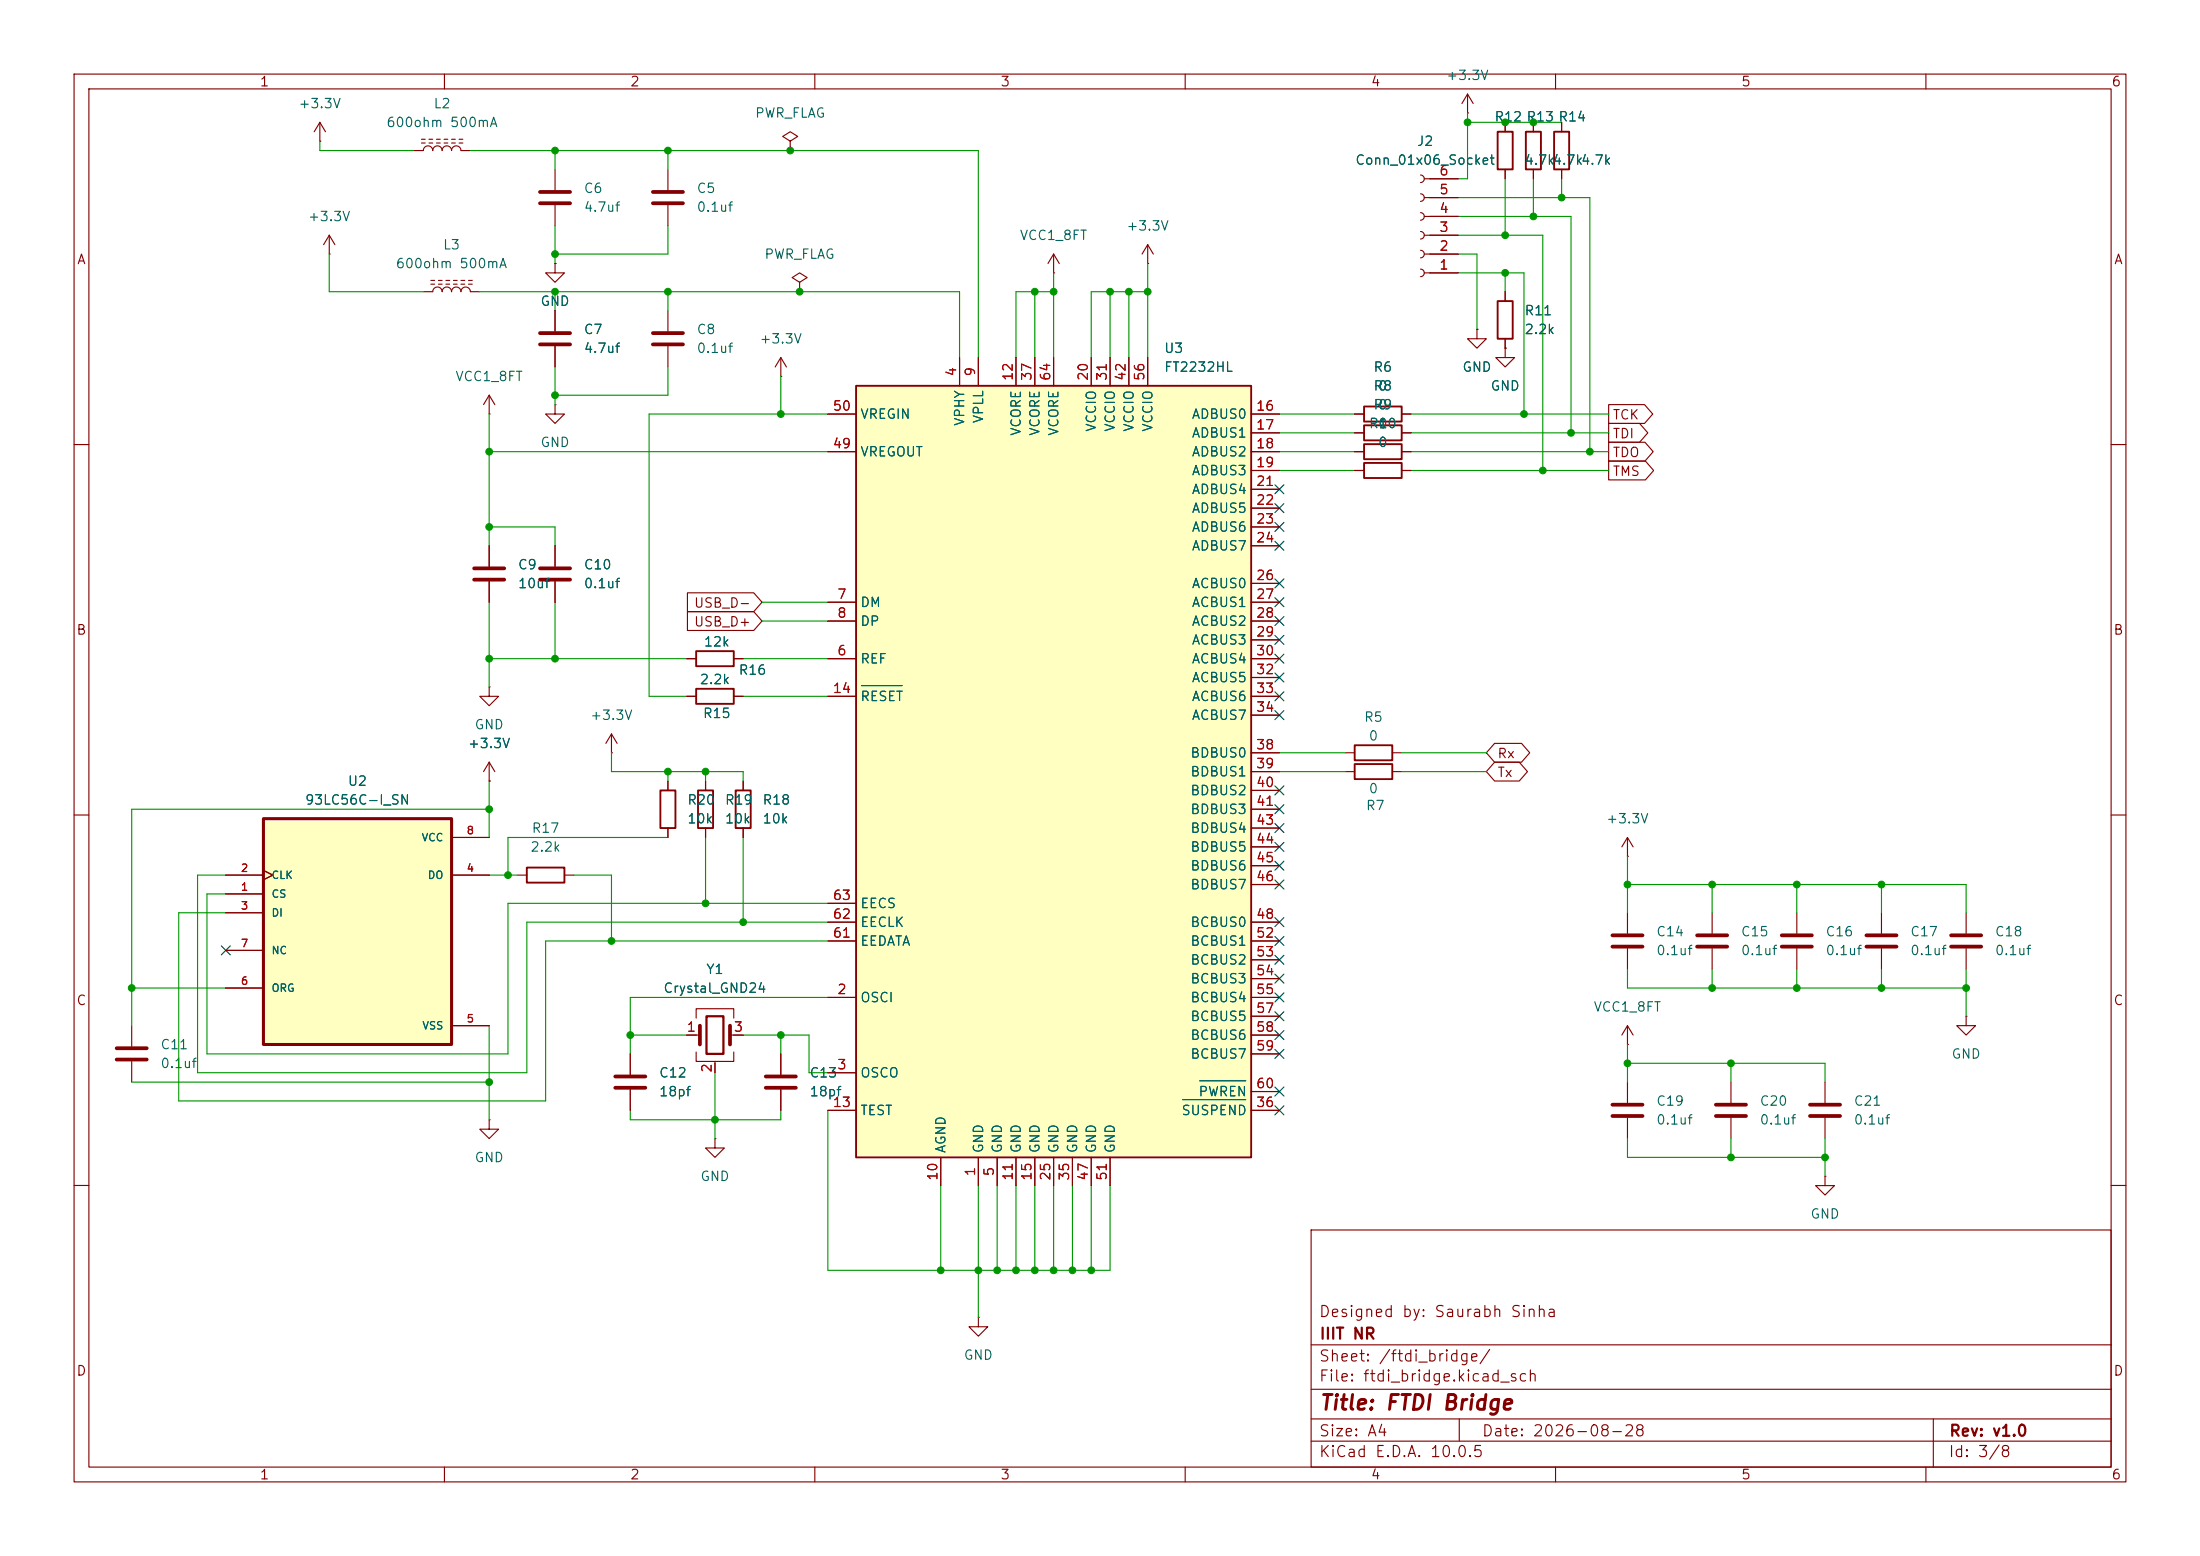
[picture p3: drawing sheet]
<svg xmlns="http://www.w3.org/2000/svg" width="297mm" height="210mm" viewBox="0 0 297 210" stroke-linecap="round" stroke-linejoin="round" font-family="sans-serif">
<g fill="none" stroke="#840000" stroke-width=".15">
<path d="M10 10h277v190h-277zM12 12h273v186h-273zM60 10v2M106.7 19.1l1-.7-1-.6-1 .6 1 .7v1.2M110 10v2M160 10v2M210 10v2M260 10v2M106.7 20.3h.1M107.9 38.1l1.1-.6-1.1-.7-1 .7 1 .6v1.3M107.9 39.4h.1M142.2 36.8h.1"/>
<path d="M142.2 34.3l-.7 1.3M142.2 34.3l.8 1.3M142.2 34.3v2.5M154.9 35.6h.1M154.9 33l-.7 1.3M154.9 33l.8 1.3M154.9 33v2.6M66 55.9h.1M66 53.3v2.6M66 53.3l-.7 1.3M66 53.3l.8 1.3M74.9 41.9v2.8"/>
<path d="M74.9 46.7v2.8M90.2 41.9v2.8M90.2 46.7v2.8M105.4 50.8h.1M105.4 48.3l-.8 1.2M105.4 48.3l.8 1.2M105.4 48.3v2.5M10 60h2M285 60h2M66 92.7v1.3h1.3l-1.3 1.3-1.2-1.3h1.2M66 92.7h.1M92.7 88.9h1.3"/>
<path d="M99.1 88.9h1.2M10 110h2M66 105.4h.1M66 102.9l-.7 1.2M66 102.9l.8 1.2M66 102.9v2.5M285 110h2M17.8 138.4v2.8M92.7 139.7h1.8M94 137.4v-1.3h5.1v1.3M98.6 139.7h1.7M17.8 143.3v2.8"/>
<path d="M94 142v1.3h5.1v-1.3M96.5 143.3v1.5M10 160h2M132.1 177.8v1.3h1.2l-1.2 1.2-1.3-1.2h1.3M132.1 177.8h.1M177 166h108v32h-108zM285 160h2M60 198v2M110 198v2M160 198v2M177 194.5h108M177 191.5h108"/>
<path d="M177 187.5h108M177 181.5h108M197 191.5v3M210 198v2M260 198v2M261 191.5v6.5"/>
</g>
<path d="M94 87.9h5.1v2h-5.1z" fill="none" stroke="#840000" stroke-width=".25"/>
<path d="M72.9 45h4.1M72.9 46.5h4.1M88.1 45h4.1M88.1 46.5h4.1M94.5 138.4v2.6M98.6 138.4v2.6M15.7 141.5h4.1M15.7 143h4.1" fill="none" stroke="#840000" stroke-width=".51"/>
<path d="M95.4 137.2h2.3v5h-2.3z" fill="none" stroke="#840000" stroke-width=".3"/>
<path d="M35.6 110.5h25.4v30.5h-25.4z" fill="#ffffc2"/>
<path d="M35.6 110.5h25.4v30.5h-25.4z" fill="none" stroke="#840000" stroke-width=".41"/>
<g fill="none" stroke="#840000" stroke-width=".15">
<path d="M66 73.7v2.8M66 78.5v2.8M74.9 73.7v2.8M74.9 78.5v2.8M82.5 99.1l-.7 1.2M82.5 99.1l.8 1.2M82.5 99.1v2.5M92.7 94h1.3M99.1 94h1.2M30.5 118.1h5.1M35.6 117.5l1.2 .6-1.2 .6M61 118.1h5"/>
<path d="M61 113h5M69.8 118.1h1.3M76.2 118.1h1.3M82.5 101.6h.1M90.2 105.4v1.3M90.2 111.8v1.2M30.5 120.7h5.1M30.5 123.2h5.1M30.5 133.4h5.1M30.5 128.3h5.1M61 138.4h5M66 151.1v1.3h1.3l-1.3 1.3-1.2-1.3h1.2"/>
<path d="M66 151.1h.1M85.1 142.2v2.8M85.1 147.1v2.8M105.4 142.2v2.8M105.4 147.1v2.8"/>
</g>
<path d="M64 76.7h4.1M64 78.2h4.1M72.9 76.7h4.1M72.9 78.2h4.1M83.1 145.3h4M83.1 146.8h4M103.4 145.3h4M103.4 146.8h4" fill="none" stroke="#840000" stroke-width=".51"/>
<path d="M94 93h5.1v2h-5.1zM71.1 117.1h5.1v2h-5.1zM89.2 106.7h2v5.1h-2z" fill="none" stroke="#840000" stroke-width=".25"/>
<path d="M115.6 52.1h53.3v104.1h-53.3z" fill="#ffffc2"/>
<g fill="none" stroke="#840000" stroke-width=".25">
<path d="M202.2 17.8h2v5.1h-2zM206 17.8h2v5.1h-2zM209.8 17.8h2v5.1h-2zM115.6 52.1h53.3v104.1h-53.3zM184.1 54.9h5.1v2h-5.1zM184.1 57.4h5.1v2h-5.1zM184.1 59.9h5.1v2.1h-5.1zM202.2 40.6h2v5.1h-2zM184.1 62.5h5.1v2h-5.1zM94.2 106.7h2.1v5.1h-2.1zM99.3 106.7h2v5.1h-2zM182.9 103.1h5.1v2.1h-5.1z"/>
<path d="M182.9 100.6h5.1v2h-5.1z"/>
</g>
<g fill="none" stroke="#840000" stroke-width=".15">
<path d="M43.2 19.1h.1M43.2 16.5l-.8 1.3M43.2 16.5l.7 1.3M43.2 16.5v2.6M56.9 19.3h.5M56.9 18.8h.5M57.9 19.3h.5M57.9 18.8h.5M58.9 19.3h.5M58.9 18.8h.5M59.9 19.3h.6M59.9 18.8h.6"/>
<path d="M61 19.3h.5M61 18.8h.5M62 19.3h.5M62 18.8h.5M198.1 15.2h.1M198.1 12.7l-.7 1.3M198.1 12.7l.8 1.3M198.1 12.7v2.5M203.2 16.5v1.3M207 16.5v1.3M210.8 16.5v1.3M44.4 34.3h.1"/>
<path d="M44.4 31.8l-.7 1.2M44.4 31.8l.8 1.2M44.4 31.8v2.5M55.9 20.3h1.2a.64 .64 0 0 1 .7-.6 .64 .64 0 0 1 .6 .6 .64 .64 0 0 1 .7-.6 .64 .64 0 0 1 .6 .6 .64 .64 0 0 1 .6-.6 .64 .64 0 0 1 .7 .6 .64 .64 0 0 1 .6-.6 .64 .64 0 0 1 .6 .6h1.3M57.1 39.4h1.3a.64 .64 0 0 1 .7-.7 .64 .64 0 0 1 .6 .7 .64 .64 0 0 1 .6-.7 .64 .64 0 0 1 .7 .7 .64 .64 0 0 1 .6-.7 .64 .64 0 0 1 .6 .7 .64 .64 0 0 1 .7-.7 .64 .64 0 0 1 .6 .7h1.3M58.2 38.4h.5M58.2 37.8h.5M59.2 38.4h.5M59.2 37.8h.5M60.2 38.4h.5M60.2 37.8h.5M61.2 38.4h.5"/>
<path d="M61.2 37.8h.5M62.2 38.4h.5M62.2 37.8h.5M63.2 38.4h.6M63.2 37.8h.6M74.9 35.6v1.2h1.3l-1.3 1.3-1.2-1.3h1.2M74.9 35.6h.1M74.9 22.9v2.8M74.9 27.7v2.8M90.2 22.9v2.8M90.2 27.7v2.8M191.8 36.3a.51 .51 0 0 1 .5 .5 .51 .51 0 0 1-.5 .5"/>
<path d="M191.8 33.8a.51 .51 0 0 1 .5 .5 .51 .51 0 0 1-.5 .5M191.8 31.2a.51 .51 0 0 1 .5 .6 .51 .51 0 0 1-.5 .5M191.8 28.7a.51 .51 0 0 1 .5 .5 .51 .51 0 0 1-.5 .5M191.8 26.2a.51 .51 0 0 1 .5 .5 .51 .51 0 0 1-.5 .5M191.8 23.6a.51 .51 0 0 1 .5 .5 .51 .51 0 0 1-.5 .5M192.3 36.8h4.5M192.3 34.3h4.5M192.3 31.8h4.5M192.3 29.2h4.5M192.3 26.7h4.5M192.3 24.1h4.5M203.2 22.9v1.2"/>
<path d="M203.2 39.4v1.2M207 22.9v1.2M210.8 22.9v1.2M74.9 54.6v1.3h1.3l-1.3 1.3-1.2-1.3h1.2M74.9 54.6h.1M74.9 41.9v2.8M74.9 46.7v2.8M111.8 55.9h3.8M129.5 48.3v3.8M132.1 48.3v3.8M137.2 48.3v3.8M139.7 48.3v3.8"/>
<path d="M142.2 48.3v3.8M147.3 48.3v3.8M149.9 48.3v3.8M152.4 48.3v3.8M154.9 48.3v3.8M168.9 55.9h3.8M168.9 58.4h3.8M182.9 55.9h1.2M182.9 58.4h1.2M189.2 55.9h1.3M189.2 58.4h1.3M199.4 44.5v1.2h1.3l-1.3 1.3-1.3-1.3h1.3"/>
<path d="M199.4 44.5h.1M203.2 47v1.3h1.3l-1.3 1.2-1.3-1.2h1.3M203.2 47h.1M203.2 45.7v1.3M217.2 57.1h4.1l1.2 1.3-1.2 1.3h-4.1zM217.2 54.6h4.8l1.1 1.3-1.1 1.3h-4.8zM217.2 59.7h4.9l1.1 1.3-1.1 1.2h-4.9zM66 73.7v2.8M66 78.5v2.8M74.9 73.7v2.8M74.9 78.5v2.8M111.8 61h3.8"/>
<path d="M168.9 61h3.8M168.9 63.5h3.8M168.9 66h3.8M168.9 68.6h3.8M168.9 71.1h3.8M168.9 73.7h3.8M168.9 78.7h3.8M182.9 61h1.2M182.9 63.5h1.2M189.2 61h1.3M189.2 63.5h1.3M217.2 62.2h4.9l1.1 1.3-1.1 1.3h-4.9z"/>
<path d="M92.7 88.9h1.3M92.7 94h1.3M92.8 80h9l1.1 1.3-1.1 1.3h-9zM92.8 82.5h9l1.1 1.3-1.1 1.3h-9zM99.1 88.9h1.2M99.1 94h1.2M111.8 88.9h3.8M111.8 81.3h3.8M111.8 83.8h3.8M111.8 94h3.8M168.9 88.9h3.8M168.9 81.3h3.8"/>
<path d="M168.9 83.8h3.8M168.9 94h3.8M168.9 86.4h3.8M168.9 91.4h3.8M168.9 96.5h3.8M30.5 118.1h5.1M35.6 117.5l1.2 .6-1.2 .6M61 118.1h5M61 113h5M66 105.4h.1M90.2 105.4v1.3M90.2 111.8v1.2"/>
<path d="M95.2 105.4v1.3M95.2 111.8v1.2M100.3 105.4v1.3M100.3 111.8v1.2M168.9 101.6h3.8M168.9 104.1h3.8M168.9 106.7h3.8M168.9 109.2h3.8M168.9 111.8h3.8M168.9 114.3h3.8M168.9 116.8h3.8M168.9 119.4h3.8"/>
<path d="M181.6 101.6h1.3M181.6 104.1h1.3M188 101.6h1.2M188 104.1h1.2M201.8 102.9h3.3l1.1 1.2-1.1 1.3h-3.3l-1.1-1.3zM201.8 100.3h3.6l1.1 1.3-1.1 1.3h-3.6l-1.1-1.3zM219.7 115.6h.1M219.7 113l-.8 1.3M219.7 113l.8 1.3M219.7 113v2.6M30.5 120.7h5.1M30.5 123.2h5.1"/>
<path d="M30.5 133.4h5.1M30.5 128.3h5.1M61 138.4h5M92.7 139.7h1.3M99.1 139.7h1.2M111.8 134.6h3.8M111.8 124.5h3.8M111.8 127h3.8M111.8 121.9h3.8M168.9 134.6h3.8M168.9 124.5h3.8M168.9 127h3.8"/>
<path d="M168.9 129.5h3.8M168.9 132.1h3.8M168.9 137.2h3.8M168.9 139.7h3.8M219.7 123.2v2.8M219.7 128v2.8M219.7 138.4v2.6M219.7 138.4l-.8 1.3M219.7 138.4l.8 1.3M231.1 123.2v2.8M231.1 128v2.8M242.6 123.2v2.8"/>
<path d="M242.6 128v2.8M254 123.2v2.8M254 128v2.8M265.4 137.2v1.2h1.3l-1.3 1.3-1.2-1.3h1.2M265.4 137.2h.1M265.4 123.2v2.8M265.4 128v2.8M85.1 142.2v2.8M85.1 147.1v2.8M96.5 153.7v1.2h1.3l-1.3 1.3-1.3-1.3h1.3M96.5 153.7h.1M96.5 143.5v1.3"/>
<path d="M105.4 142.2v2.8M105.4 147.1v2.8M111.8 144.8h3.8M111.8 149.9h3.8M127 156.2v3.8M132.1 156.2v3.8M134.6 156.2v3.8M137.2 156.2v3.8M139.7 156.2v3.8M142.2 156.2v3.8M144.8 156.2v3.8M147.3 156.2v3.8"/>
<path d="M149.9 156.2v3.8M168.9 149.9h3.8M168.9 142.2h3.8M168.9 147.3h3.8M219.7 141h.1M219.7 146.1v2.7M219.7 150.9v2.8M233.7 146.1v2.7M233.7 150.9v2.8M246.4 158.8v1.2h1.2l-1.2 1.3-1.3-1.3h1.3M246.4 158.8h.1M246.4 146.1v2.7"/>
<path d="M246.4 150.9v2.8"/>
</g>
<path d="M116.3 92.5h5.5M159.7 148.4h8.5M162 145.9h6.2" fill="none" stroke="#006464" stroke-width=".15"/>
<g fill="none" stroke="#840000" stroke-width=".51">
<path d="M72.9 25.9h4.1M72.9 27.4h4.1M88.1 25.9h4.1M88.1 27.4h4.1M217.7 126.2h4M217.7 127.8h4M229.1 126.2h4.1M229.1 127.8h4.1M240.5 126.2h4.1M240.5 127.8h4.1M252 126.2h4M252 127.8h4"/>
<path d="M263.4 126.2h4.1M263.4 127.8h4.1M217.7 149.1h4M217.7 150.6h4M231.6 149.1h4.1M231.6 150.6h4.1M244.3 149.1h4.1M244.3 150.6h4.1"/>
</g>
<g fill="none" stroke="#009600" stroke-width=".15">
<path d="M43.2 19.1v1.2h12.7M198.1 15.2v8.9h-1.3M198.1 16.5h12.7M44.4 34.3v5.1h12.7M63.5 20.3h68.6v28M64.8 39.4h64.7v8.9M74.9 20.3v2.6M74.9 30.5v5.1M74.9 39.4v2.5M90.2 20.3v2.6M90.2 30.5v3.8h-15.3M90.2 39.4v2.5"/>
<path d="M139.7 39.4v8.9M142.2 36.8v11.5M142.2 39.4h-5v8.9M149.9 39.4v8.9M152.4 39.4v8.9M154.9 39.4h-7.6v8.9M154.9 35.6v12.7M196.8 34.3h2.6v10.2M196.8 36.8h8.9v19.1M196.8 31.8h11.5v31.7M196.8 29.2h15.3v29.2M196.8 26.7h17.8v34.3"/>
<path d="M203.2 24.1v7.7M203.2 36.8v2.6M207 24.1v5.1M210.8 24.1v2.6M66 55.9v17.8M74.9 49.5v5.1M90.2 49.5v3.8h-15.3M105.4 50.8v5.1M111.8 55.9h-24.2v38.1h5.1M172.7 58.4h10.2M172.7 55.9h10.2M190.5 58.4h26.7"/>
<path d="M190.5 55.9h26.7M66 71.1h8.9v2.6M66 61h45.8M172.7 63.5h10.2M172.7 61h10.2M190.5 63.5h26.7M190.5 61h26.7M66 88.9h26.7M66 81.3v11.4M74.9 81.3v7.6M100.3 88.9h11.5M100.3 94h11.5"/>
<path d="M102.9 81.3h8.9M102.9 83.8h8.9M30.5 118.1h-3.8v26.7h44.4v-20.3h40.7M66 105.4v7.6M66 118.1h3.8M66 109.2h-48.2v29.2M77.5 118.1h5v8.9M82.5 101.6v2.5h17.8v1.3M90.2 104.1v1.3M90.2 113h-21.6v5.1M95.2 104.1v1.3M95.2 113v8.9"/>
<path d="M100.3 113v11.5M172.7 104.1h8.9M172.7 101.6h8.9M189.2 104.1h11.5M189.2 101.6h11.5M219.7 115.6v7.6M219.7 119.4h45.7v3.8M231.1 119.4v3.8M242.6 119.4v3.8M254 119.4v3.8M17.8 133.4h12.7M30.5 120.7h-2.6v21.5h40.7v-20.3h43.2"/>
<path d="M30.5 123.2h-6.4v25.4h49.6v-21.6h38.1M66 138.4v12.7M85.1 139.7h7.6M100.3 139.7h8.9v5.1h2.6M105.4 139.7v2.5M111.8 134.6h-26.7v7.6M219.7 130.8v2.6h45.7M231.1 130.8v2.6M242.6 130.8v2.6M254 130.8v2.6M265.4 130.8v6.4M17.8 146.1h48.2"/>
<path d="M85.1 149.9v1.2h20.3v-1.2M96.5 144.8v8.9M111.8 149.9v21.6h38.1v-11.5M219.7 143.5h26.7v2.6M219.7 141v5.1M219.7 153.7v2.5h26.7M233.7 143.5v2.6M233.7 153.7v2.5M246.4 153.7v5.1M127 160v11.5M132.1 160v17.8M134.6 160v11.5"/>
<path d="M137.2 160v11.5M139.7 160v11.5M142.2 160v11.5M144.8 160v11.5M147.3 160v11.5"/>
</g>
<g fill="none" stroke="#000084" stroke-width=".15">
<path d="M172.1 78.1l1.2 1.2M172.1 70.5l1.2 1.2M172.1 73.1l1.2 1.2M172.1 68l1.2 1.2M172.1 65.4l1.2 1.2M173.3 78.1l-1.2 1.2M173.3 70.5l-1.2 1.2M173.3 73.1l-1.2 1.2M173.3 68l-1.2 1.2M173.3 65.4l-1.2 1.2M172.1 83.2l1.2 1.2M172.1 80.7l1.2 1.2"/>
<path d="M172.1 88.3l1.2 1.2M172.1 90.8l1.2 1.2M172.1 95.9l1.2 1.2M172.1 93.4l1.2 1.2M172.1 85.8l1.2 1.2M173.3 83.2l-1.2 1.2M173.3 80.7l-1.2 1.2M173.3 88.3l-1.2 1.2M173.3 90.8l-1.2 1.2M173.3 95.9l-1.2 1.2M173.3 93.4l-1.2 1.2M173.3 85.8l-1.2 1.2"/>
<path d="M172.1 111.2l1.2 1.2M172.1 108.6l1.2 1.2M172.1 116.2l1.2 1.2M172.1 106.1l1.2 1.2M172.1 113.7l1.2 1.2M172.1 118.8l1.2 1.2M173.3 111.2l-1.2 1.2M173.3 108.6l-1.2 1.2M173.3 116.2l-1.2 1.2M173.3 106.1l-1.2 1.2M173.3 113.7l-1.2 1.2M173.3 118.8l-1.2 1.2"/>
<path d="M29.9 127.7l1.2 1.2M31.1 127.7l-1.2 1.2M172.1 139.1l1.2 1.2M172.1 136.6l1.2 1.2M172.1 128.9l1.2 1.2M172.1 123.9l1.2 1.2M172.1 126.4l1.2 1.2M172.1 131.5l1.2 1.2M172.1 134l1.2 1.2M173.3 139.1l-1.2 1.2M173.3 136.6l-1.2 1.2M173.3 128.9l-1.2 1.2"/>
<path d="M173.3 123.9l-1.2 1.2M173.3 126.4l-1.2 1.2M173.3 131.5l-1.2 1.2M173.3 134l-1.2 1.2M172.1 141.6l1.2 1.2M172.1 146.7l1.2 1.2M172.1 149.3l1.2 1.2M173.3 141.6l-1.2 1.2M173.3 146.7l-1.2 1.2M173.3 149.3l-1.2 1.2"/>
</g>
<g fill="#009600" stroke="#009600" stroke-width=".14">
<circle cx="17.8" cy="133.4" r=".46"/>
<circle cx="66" cy="146.1" r=".46"/>
<circle cx="105.4" cy="55.9" r=".46"/>
<circle cx="74.9" cy="53.3" r=".46"/>
<circle cx="66" cy="61" r=".46"/>
<circle cx="74.9" cy="88.9" r=".46"/>
<circle cx="66" cy="71.1" r=".46"/>
<circle cx="144.8" cy="171.5" r=".46"/>
<circle cx="139.7" cy="171.5" r=".46"/>
<circle cx="142.2" cy="171.5" r=".46"/>
<circle cx="100.3" cy="124.5" r=".46"/>
<circle cx="105.4" cy="139.7" r=".46"/>
<circle cx="132.1" cy="171.5" r=".46"/>
<circle cx="127" cy="171.5" r=".46"/>
<circle cx="147.3" cy="171.5" r=".46"/>
<circle cx="134.6" cy="171.5" r=".46"/>
<circle cx="137.2" cy="171.5" r=".46"/>
<circle cx="85.1" cy="139.7" r=".46"/>
<circle cx="96.5" cy="151.1" r=".46"/>
<circle cx="66" cy="88.9" r=".46"/>
<circle cx="66" cy="109.2" r=".46"/>
<circle cx="95.2" cy="121.9" r=".46"/>
<circle cx="68.6" cy="118.1" r=".46"/>
<circle cx="82.5" cy="127" r=".46"/>
<circle cx="95.2" cy="104.1" r=".46"/>
<circle cx="90.2" cy="104.1" r=".46"/>
<circle cx="139.7" cy="39.4" r=".46"/>
<circle cx="107.9" cy="39.4" r=".46"/>
<circle cx="142.2" cy="39.4" r=".46"/>
<circle cx="152.4" cy="39.4" r=".46"/>
<circle cx="154.9" cy="39.4" r=".46"/>
<circle cx="90.2" cy="20.3" r=".46"/>
<circle cx="106.7" cy="20.3" r=".46"/>
<circle cx="149.9" cy="39.4" r=".46"/>
<circle cx="74.9" cy="39.4" r=".46"/>
<circle cx="90.2" cy="39.4" r=".46"/>
<circle cx="74.9" cy="34.3" r=".46"/>
<circle cx="74.9" cy="20.3" r=".46"/>
<circle cx="219.7" cy="143.5" r=".46"/>
<circle cx="233.7" cy="143.5" r=".46"/>
<circle cx="231.1" cy="133.4" r=".46"/>
<circle cx="212.1" cy="58.4" r=".46"/>
<circle cx="205.7" cy="55.9" r=".46"/>
<circle cx="208.3" cy="63.5" r=".46"/>
<circle cx="214.6" cy="61" r=".46"/>
<circle cx="203.2" cy="36.8" r=".46"/>
<circle cx="231.1" cy="119.4" r=".46"/>
<circle cx="219.7" cy="119.4" r=".46"/>
<circle cx="233.7" cy="156.2" r=".46"/>
<circle cx="246.4" cy="156.2" r=".46"/>
<circle cx="198.1" cy="16.5" r=".46"/>
<circle cx="207" cy="16.5" r=".46"/>
<circle cx="203.2" cy="16.5" r=".46"/>
<circle cx="203.2" cy="31.8" r=".46"/>
<circle cx="207" cy="29.2" r=".46"/>
<circle cx="210.8" cy="26.7" r=".46"/>
<circle cx="254" cy="119.4" r=".46"/>
<circle cx="242.6" cy="119.4" r=".46"/>
<circle cx="254" cy="133.4" r=".46"/>
<circle cx="265.4" cy="133.4" r=".46"/>
<circle cx="242.6" cy="133.4" r=".46"/>
</g>
<text font-size="2" fill="#840000" x="178" y="190.8">Title: FTDI Bridge</text>
<g font-size="1.5" fill="#840000">
<text x="178" y="178.1">Designed by: Saurabh Sinha</text>
<text x="178" y="184.1">Sheet: /ftdi_bridge/</text>
<text x="178" y="181.1">IIIT NR</text>
<text x="178" y="186.8">File: ftdi_bridge.kicad_sch</text>
<text x="178" y="197">KiCad E.D.A. 10.0.5</text>
<text x="178" y="194.2">Size: A4</text>
<text x="200" y="194.2">Date: 2026-08-28</text>
<text x="263" y="197">Id: 3/8</text>
<text x="263" y="194.2">Rev: v1.0</text>
</g>
<g font-size="1.3" fill="#840000">
<text x="35" y="12">1</text>
<text x="85" y="12">2</text>
<text x="135" y="12">3</text>
<text x="185" y="12">4</text>
<text x="235" y="12">5</text>
<text x="285" y="12">6</text>
<text x="10.3" y="36">A</text>
<text x="285.3" y="36">A</text>
<text x="217.6" y="59.5">TDI</text>
<text x="217.6" y="56.9">TCK</text>
<text x="217.6" y="62">TDO</text>
<text x="217.6" y="64.6">TMS</text>
<text x="93.6" y="82.3">USB_D-</text>
<text x="10.2" y="86">B</text>
<text x="93.6" y="84.9">USB_D+</text>
<text x="285.2" y="86">B</text>
<text x="202.1" y="105.2">Tx</text>
<text x="202.1" y="102.7">Rx</text>
<text x="10.2" y="136">C</text>
<text x="285.2" y="136">C</text>
<text x="10.2" y="186">D</text>
<text x="285.2" y="186">D</text>
<text x="35" y="200">1</text>
<text x="85" y="200">2</text>
<text x="135" y="200">3</text>
<text x="185" y="200">4</text>
<text x="235" y="200">5</text>
<text x="285" y="200">6</text>
</g>
<g font-size="1.3" fill="#006464">
<text x="195.2" y="11.1">+3.3V</text>
<text x="40.2" y="14.9">+3.3V</text>
<text x="52.1" y="17.5">600ohm 500mA</text>
<text x="58.4" y="14.9">L2</text>
<text x="101.8" y="16.2">PWR_FLAG</text>
<text x="201.7" y="16.7">R12 R13 R14</text>
<text x="182.9" y="22.6">Conn_01x06_Socket</text>
<text x="191.2" y="20">J2</text>
<text x="205.7" y="22.6">4.7k4.7k4.7k</text>
<text x="78.7" y="26.4">C6</text>
<text x="78.7" y="28.9">4.7uf</text>
<text x="94" y="26.4">C5</text>
<text x="94" y="28.9">0.1uf</text>
<text x="41.5" y="30.2">+3.3V</text>
<text x="59.7" y="34">L3</text>
<text x="103.1" y="35.3">PWR_FLAG</text>
<text x="137.6" y="32.7">VCC1_8FT</text>
<text x="152" y="31.4">+3.3V</text>
<text x="53.3" y="36.5">600ohm 500mA</text>
<text x="72.9" y="41.6">GND</text>
<text x="78.7" y="45.4">C7</text>
<text x="78.7" y="48">4.7uf</text>
<text x="94" y="45.4">C8</text>
<text x="94" y="48">0.1uf</text>
<text x="102.4" y="46.7">+3.3V</text>
<text x="157.1" y="48">U3</text>
<text x="205.7" y="42.9">R11</text>
<text x="205.7" y="45.4">2.2k</text>
<text x="61.4" y="51.8">VCC1_8FT</text>
<text x="157.1" y="50.5">FT2232HL</text>
<text x="185.3" y="50.5">R6</text>
<text x="185.3" y="53">R8</text>
<text x="186" y="53">0</text>
<text x="197.3" y="50.5">GND</text>
<text x="201.1" y="53">GND</text>
<text x="116.1" y="56.8">VREGIN</text>
<text x="130.5" y="57.6" transform="rotate(-90 130.5 57.6)">VPHY</text>
<text x="133" y="57.2" transform="rotate(-90 133 57.2)">VPLL</text>
<text x="138.1" y="58.9" transform="rotate(-90 138.1 58.9)">VCORE</text>
<text x="140.7" y="58.9" transform="rotate(-90 140.7 58.9)">VCORE</text>
<text x="143.2" y="58.9" transform="rotate(-90 143.2 58.9)">VCORE</text>
<text x="148.3" y="58.4" transform="rotate(-90 148.3 58.4)">VCCIO</text>
<text x="150.8" y="58.4" transform="rotate(-90 150.8 58.4)">VCCIO</text>
<text x="153.4" y="58.4" transform="rotate(-90 153.4 58.4)">VCCIO</text>
<text x="155.9" y="58.4" transform="rotate(-90 155.9 58.4)">VCCIO</text>
<text x="160.8" y="56.8">ADBUS0</text>
<text x="160.8" y="59.4">ADBUS1</text>
<text x="184.7" y="58.1">R10</text>
<text x="185.3" y="55.6">R9</text>
<text x="186" y="55.6">0</text>
<text x="186" y="58.1">0</text>
<text x="72.9" y="60.7">GND</text>
<text x="116.1" y="61.9">VREGOUT</text>
<text x="160.8" y="61.9">ADBUS2</text>
<text x="160.8" y="64.5">ADBUS3</text>
<text x="186" y="60.7">0</text>
<text x="160.8" y="67">ADBUS4</text>
<text x="160.8" y="69.5">ADBUS5</text>
<text x="69.8" y="77.2">C9</text>
<text x="78.7" y="77.2">C10</text>
<text x="160.8" y="72.1">ADBUS6</text>
<text x="160.8" y="74.6">ADBUS7</text>
<text x="69.8" y="79.7">10uf</text>
<text x="78.7" y="79.7">0.1uf</text>
<text x="116.1" y="82.2">DM</text>
<text x="160.8" y="79.7">ACBUS0</text>
<text x="160.8" y="82.2">ACBUS1</text>
<text x="94.9" y="87.6">12k</text>
<text x="116.1" y="89.9">REF</text>
<text x="116.1" y="84.8">DP</text>
<text x="160.8" y="84.8">ACBUS2</text>
<text x="160.8" y="87.3">ACBUS3</text>
<text x="160.8" y="89.9">ACBUS4</text>
<text x="94.4" y="92.7">2.2k</text>
<text x="99.6" y="91.4">R16</text>
<text x="116.1" y="94.9">RESET</text>
<text x="160.8" y="92.4">ACBUS5</text>
<text x="160.8" y="94.9">ACBUS6</text>
<text x="63.1" y="101.3">+3.3V</text>
<text x="64" y="98.8">GND</text>
<text x="79.6" y="97.5">+3.3V</text>
<text x="94.8" y="97.2">R15</text>
<text x="160.8" y="97.5">ACBUS7</text>
<text x="184.1" y="97.7">R5</text>
<text x="184.7" y="100.3">0</text>
<text x="46.9" y="106.4">U2</text>
<text x="160.6" y="102.6">BDBUS0</text>
<text x="160.6" y="105.1">BDBUS1</text>
<text x="160.6" y="107.6">BDBUS2</text>
<text x="184.7" y="107.4">0</text>
<text x="41.1" y="108.9">93LC56C-I_SN</text>
<text x="71.7" y="112.7">R17</text>
<text x="92.7" y="108.9">R20</text>
<text x="92.7" y="111.5">10k</text>
<text x="97.8" y="108.9">R19</text>
<text x="97.8" y="111.5">10k</text>
<text x="102.9" y="108.9">R18</text>
<text x="102.9" y="111.5">10k</text>
<text x="160.6" y="110.2">BDBUS3</text>
<text x="160.6" y="112.7">BDBUS4</text>
<text x="184.3" y="109.7">R7</text>
<text x="216.7" y="111.5">+3.3V</text>
<text x="71.5" y="115.3">2.2k</text>
<text x="160.6" y="115.3">BDBUS5</text>
<text x="160.6" y="117.8">BDBUS6</text>
<text x="116.1" y="125.4">EECLK</text>
<text x="116.1" y="122.9">EECS</text>
<text x="160.6" y="120.3">BDBUS7</text>
<text x="160.6" y="125.4">BCBUS0</text>
<text x="95.2" y="131.8">Y1</text>
<text x="116.1" y="128">EEDATA</text>
<text x="160.6" y="128">BCBUS1</text>
<text x="160.6" y="130.5">BCBUS2</text>
<text x="223.5" y="126.7">C14</text>
<text x="223.5" y="129.2">0.1uf</text>
<text x="234.9" y="126.7">C15</text>
<text x="234.9" y="129.2">0.1uf</text>
<text x="246.4" y="126.7">C16</text>
<text x="246.4" y="129.2">0.1uf</text>
<text x="257.8" y="126.7">C17</text>
<text x="257.8" y="129.2">0.1uf</text>
<text x="269.2" y="126.7">C18</text>
<text x="269.2" y="129.2">0.1uf</text>
<text x="89.5" y="134.3">Crystal_GND24</text>
<text x="116.1" y="135.6">OSCI</text>
<text x="160.6" y="133">BCBUS3</text>
<text x="160.6" y="135.6">BCBUS4</text>
<text x="215" y="136.9">VCC1_8FT</text>
<text x="21.6" y="141.9">C11</text>
<text x="160.6" y="138.1">BCBUS5</text>
<text x="160.6" y="140.7">BCBUS6</text>
<text x="160.6" y="143.2">BCBUS7</text>
<text x="263.4" y="143.2">GND</text>
<text x="21.6" y="144.5">0.1uf</text>
<text x="88.9" y="145.7">C12</text>
<text x="88.9" y="148.3">18pf</text>
<text x="109.2" y="145.7">C13</text>
<text x="109.2" y="148.3">18pf</text>
<text x="116.1" y="145.7">OSCO</text>
<text x="161.7" y="148.3">PWREN</text>
<text x="223.5" y="149.6">C19</text>
<text x="237.5" y="149.6">C20</text>
<text x="250.2" y="149.6">C21</text>
<text x="116.1" y="150.8">TEST</text>
<text x="128" y="155.7" transform="rotate(-90 128 155.7)">AGND</text>
<text x="133" y="155.7" transform="rotate(-90 133 155.7)">GND</text>
<text x="135.6" y="155.7" transform="rotate(-90 135.6 155.7)">GND</text>
<text x="138.1" y="155.7" transform="rotate(-90 138.1 155.7)">GND</text>
<text x="140.7" y="155.7" transform="rotate(-90 140.7 155.7)">GND</text>
<text x="143.2" y="155.7" transform="rotate(-90 143.2 155.7)">GND</text>
<text x="145.7" y="155.7" transform="rotate(-90 145.7 155.7)">GND</text>
<text x="148.3" y="155.7" transform="rotate(-90 148.3 155.7)">GND</text>
<text x="150.8" y="155.7" transform="rotate(-90 150.8 155.7)">GND</text>
<text x="159.4" y="150.8">SUSPEND</text>
<text x="223.5" y="152.1">0.1uf</text>
<text x="237.5" y="152.1">0.1uf</text>
<text x="250.2" y="152.1">0.1uf</text>
<text x="64" y="157.2">GND</text>
<text x="94.5" y="159.7">GND</text>
<text x="244.3" y="164.8">GND</text>
<text x="130" y="183.8">GND</text>
</g>
<g font-size="1.3" fill="#a90000">
<text x="194.2" y="24">6</text>
<text x="194.2" y="29.1">4</text>
<text x="194.2" y="26.5">5</text>
<text x="194.2" y="34.2">2</text>
<text x="194.2" y="31.6">3</text>
<text x="194.2" y="36.7">1</text>
<text x="129.4" y="50.9" transform="rotate(-90 129.4 50.9)">4</text>
<text x="131.9" y="50.9" transform="rotate(-90 131.9 50.9)">9</text>
<text x="137" y="51.5" transform="rotate(-90 137 51.5)">12</text>
<text x="139.6" y="51.5" transform="rotate(-90 139.6 51.5)">37</text>
<text x="142.1" y="51.5" transform="rotate(-90 142.1 51.5)">64</text>
<text x="147.2" y="51.5" transform="rotate(-90 147.2 51.5)">20</text>
<text x="149.7" y="51.5" transform="rotate(-90 149.7 51.5)">31</text>
<text x="152.3" y="51.5" transform="rotate(-90 152.3 51.5)">42</text>
<text x="154.8" y="51.5" transform="rotate(-90 154.8 51.5)">56</text>
<text x="112.3" y="55.7">50</text>
<text x="169.5" y="55.7">16</text>
<text x="169.5" y="58.3">17</text>
<text x="112.3" y="60.8">49</text>
<text x="169.5" y="60.8">18</text>
<text x="169.5" y="63.4">19</text>
<text x="169.5" y="65.9">21</text>
<text x="169.5" y="68.4">22</text>
<text x="169.5" y="71">23</text>
<text x="169.5" y="73.5">24</text>
<text x="112.9" y="81.1">7</text>
<text x="112.9" y="83.7">8</text>
<text x="169.5" y="78.6">26</text>
<text x="169.5" y="81.1">27</text>
<text x="169.5" y="83.7">28</text>
<text x="112.9" y="88.8">6</text>
<text x="169.5" y="86.2">29</text>
<text x="169.5" y="88.8">30</text>
<text x="112.3" y="93.8">14</text>
<text x="169.5" y="91.3">32</text>
<text x="169.5" y="93.8">33</text>
<text x="169.5" y="96.4">34</text>
<text x="169.5" y="101.5">38</text>
<text x="169.5" y="104">39</text>
<text x="169.5" y="106.5">40</text>
<text x="169.5" y="109.1">41</text>
<text x="169.5" y="111.6">43</text>
<text x="169.5" y="114.2">44</text>
<text x="169.5" y="116.7">45</text>
<text x="169.5" y="119.2">46</text>
<text x="112.3" y="124.3">62</text>
<text x="112.3" y="121.8">63</text>
<text x="169.5" y="124.3">48</text>
<text x="112.3" y="126.9">61</text>
<text x="169.5" y="126.9">52</text>
<text x="169.5" y="129.4">53</text>
<text x="169.5" y="131.9">54</text>
<text x="112.9" y="134.5">2</text>
<text x="169.5" y="134.5">55</text>
<text x="169.5" y="137">57</text>
<text x="92.6" y="139.6">1</text>
<text x="99" y="139.6">3</text>
<text x="169.5" y="139.6">58</text>
<text x="169.5" y="142.1">59</text>
<text x="96.4" y="144.9" transform="rotate(-90 96.4 144.9)">2</text>
<text x="112.3" y="149.7">13</text>
<text x="112.9" y="144.6">3</text>
<text x="169.5" y="149.7">36</text>
<text x="169.5" y="147.2">60</text>
<text x="126.9" y="159.5" transform="rotate(-90 126.9 159.5)">10</text>
<text x="131.9" y="158.8" transform="rotate(-90 131.9 158.8)">1</text>
<text x="134.5" y="158.8" transform="rotate(-90 134.5 158.8)">5</text>
<text x="137" y="159.5" transform="rotate(-90 137 159.5)">11</text>
<text x="139.6" y="159.5" transform="rotate(-90 139.6 159.5)">15</text>
<text x="142.1" y="159.5" transform="rotate(-90 142.1 159.5)">25</text>
<text x="144.6" y="159.5" transform="rotate(-90 144.6 159.5)">35</text>
<text x="147.2" y="159.5" transform="rotate(-90 147.2 159.5)">47</text>
<text x="149.7" y="159.5" transform="rotate(-90 149.7 159.5)">51</text>
</g>
<g font-size="1" fill="#006464">
<text x="56.8" y="113.8">VCC</text>
<text x="36.6" y="118.9">CLK</text>
<text x="57.7" y="118.9">DO</text>
<text x="36.6" y="121.4">CS</text>
<text x="36.6" y="124">DI</text>
<text x="36.6" y="129">NC</text>
<text x="36.6" y="134.1">ORG</text>
<text x="56.9" y="139.2">VSS</text>
</g>
<g font-size="1" fill="#a90000">
<text x="62.9" y="112.8">8</text>
<text x="32.4" y="117.9">2</text>
<text x="62.9" y="117.9">4</text>
<text x="32.4" y="120.5">1</text>
<text x="32.4" y="123">3</text>
<text x="32.4" y="128.1">7</text>
<text x="32.4" y="133.2">6</text>
<text x="62.9" y="138.2">5</text>
</g>
</svg>
